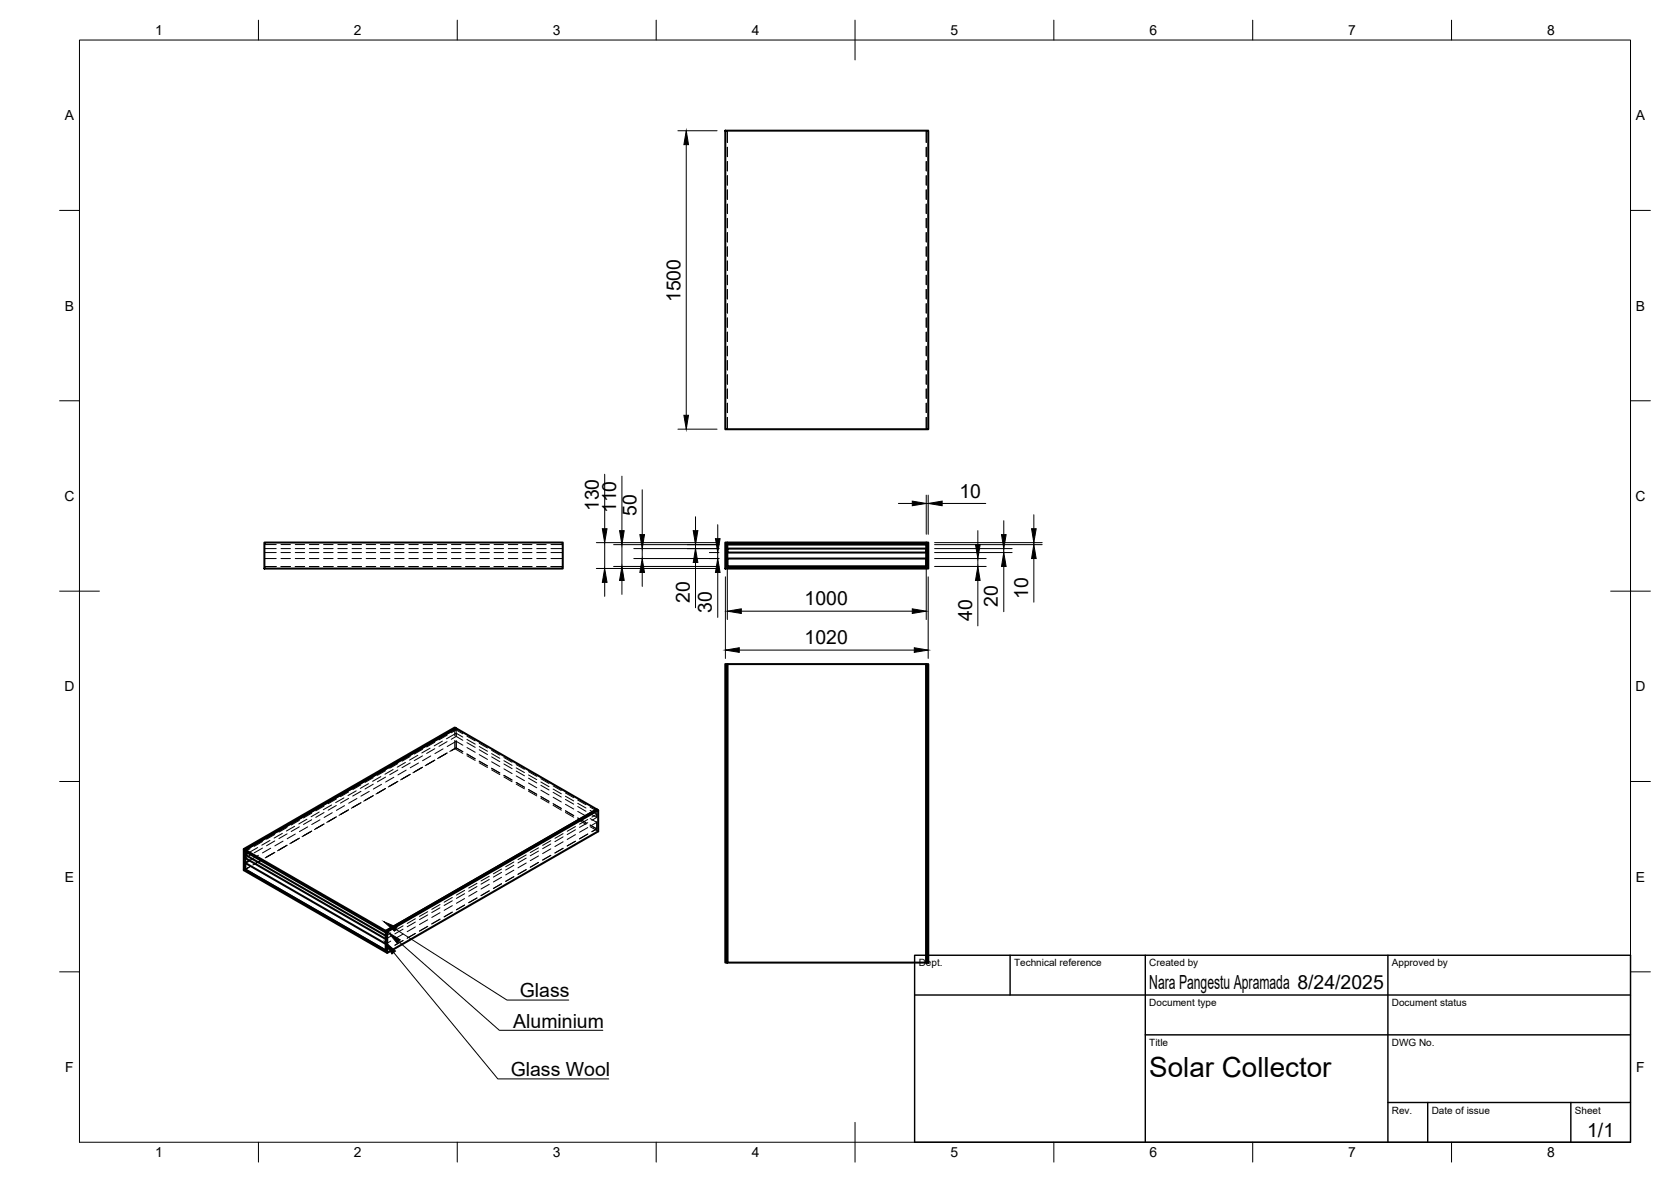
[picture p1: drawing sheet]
<svg xmlns="http://www.w3.org/2000/svg" width="420mm" height="297mm" viewBox="0 0 420 297" stroke-linecap="round" stroke-linejoin="round" font-family="sans-serif">
<!-- layer: Visible -->
<g fill="none" stroke="#000" stroke-width=".51">
<path d="M182.4 32.8h51v75.1h-51zM66.5 136.3h75v6.6h-75zM182.4 136.3h.5v6.1h50v-6.1h.5v6.6h-51zM182.9 137.9h50v1h-50zM182.9 136.3h50v.5h-50zM182.9 140.4h50v2h-50zM182.4 166.9h.5v75h-.5zM182.9 166.9h50v75h-50zM232.9 166.9h.5v75h-.5zM61.3 213.4l53-30.6 .4 .2-53 30.6zM61.3 213.4v5.3l36.1 20.8M61.7 213.6l35.3 20.3 53.1-30.5-35.4-20.4-53 30.6v.4l35.3 20.3v-.4l.4 .3 53-30.6v5.3l-53 30.6v-5.3"/>
<path d="M61.7 213.6v4.9l35.3 20.4M62.4 214.4l-.7 .4 35.3 20.4v.8l-35.3-20.4M62.7 216.2l-1 .7 35.3 20.3v1.7M150.4 203.6l-.3-.2-53.1 30.5v5"/>
</g>
<!-- layer: Hidden -->
<g fill="none" stroke="#000" stroke-width=".25">
<path d="M182.9 32.8v3M182.9 37v2.4M232.9 32.8v3M232.9 37v2.4M182.9 40.6v2.4M182.9 44.1v2.4M182.9 47.7v2.4M182.9 51.3v2.4M182.9 54.9v2.3M182.9 58.4v2.4M232.9 40.6v2.4M232.9 44.1v2.4"/>
<path d="M232.9 47.7v2.4M232.9 51.3v2.4M232.9 54.9v2.3M232.9 58.4v2.4M182.9 62v2.4M182.9 65.6v2.4M182.9 69.2v2.4M182.9 72.7v2.4M182.9 76.3v2.4M182.9 79.9v2.4M232.9 62v2.4M232.9 65.6v2.4"/>
<path d="M232.9 69.2v2.4M232.9 72.7v2.4M232.9 76.3v2.4M232.9 79.9v2.4M182.9 83.5v2.3M182.9 87v2.4M182.9 90.6v2.4M182.9 94.2v2.4M182.9 97.8v2.3M232.9 83.5v2.3M232.9 87v2.4M232.9 90.6v2.4"/>
<path d="M232.9 94.2v2.4M232.9 97.8v2.3M182.9 101.3v2.4M182.9 104.9v3M232.9 101.3v2.4M232.9 104.9v3M66.5 137.9h2.9M66.5 138.9h2.9M66.5 136.8h2.9M70.7 137.9h2.3M70.7 138.9h2.3M70.7 136.8h2.3"/>
<path d="M74.2 137.9h2.4M74.2 138.9h2.4M74.2 136.8h2.4M77.8 137.9h2.4M77.8 138.9h2.4M77.8 136.8h2.4M81.4 137.9h2.4M81.4 138.9h2.4M81.4 136.8h2.4M84.9 137.9h2.4M84.9 138.9h2.4M84.9 136.8h2.4"/>
<path d="M88.5 137.9h2.4M88.5 138.9h2.4M88.5 136.8h2.4M92.1 137.9h2.4M92.1 138.9h2.4M92.1 136.8h2.4M95.7 137.9h2.3M95.7 138.9h2.3M95.7 136.8h2.3M99.2 137.9h2.4M99.2 138.9h2.4M99.2 136.8h2.4"/>
<path d="M102.8 137.9h2.4M102.8 138.9h2.4M102.8 136.8h2.4M106.4 137.9h2.4M106.4 138.9h2.4M106.4 136.8h2.4M109.9 137.9h2.4M109.9 138.9h2.4M109.9 136.8h2.4M113.5 137.9h2.4M113.5 138.9h2.4M113.5 136.8h2.4"/>
<path d="M117.1 137.9h2.4M117.1 138.9h2.4M117.1 136.8h2.4M120.7 137.9h2.3M120.7 138.9h2.3M120.7 136.8h2.3M124.2 137.9h2.4M124.2 138.9h2.4M124.2 136.8h2.4M127.8 137.9h2.4M127.8 138.9h2.4M127.8 136.8h2.4"/>
<path d="M131.4 137.9h2.4M131.4 138.9h2.4M131.4 136.8h2.4M135 137.9h2.3M135 138.9h2.3M135 136.8h2.3M138.5 137.9h3M138.5 138.9h3M138.5 136.8h3M66.5 142.4h2.9M66.5 140.4h2.9M70.7 142.4h2.3"/>
<path d="M70.7 140.4h2.3M74.2 142.4h2.4M74.2 140.4h2.4M77.8 142.4h2.4M77.8 140.4h2.4M81.4 142.4h2.4M81.4 140.4h2.4M84.9 142.4h2.4M84.9 140.4h2.4M88.5 142.4h2.4M88.5 140.4h2.4M92.1 142.4h2.4"/>
<path d="M92.1 140.4h2.4M95.7 142.4h2.3M95.7 140.4h2.3M99.2 142.4h2.4M99.2 140.4h2.4M102.8 142.4h2.4M102.8 140.4h2.4M106.4 142.4h2.4M106.4 140.4h2.4M109.9 142.4h2.4M109.9 140.4h2.4M113.5 142.4h2.4"/>
<path d="M113.5 140.4h2.4M117.1 142.4h2.4M117.1 140.4h2.4M120.7 142.4h2.3M120.7 140.4h2.3M124.2 142.4h2.4M124.2 140.4h2.4M127.8 142.4h2.4M127.8 140.4h2.4M131.4 142.4h2.4M131.4 140.4h2.4M135 142.4h2.3"/>
<path d="M135 140.4h2.3M138.5 142.4h3M138.5 140.4h3M87.7 199l-2.1 1.2M89.6 198.7l-2.1 1.2M90.8 198.9l-2.1 1.2M90.8 197.2l-2.1 1.2M92.6 196.9l-2 1.2M92.8 198.9l-2 1.2M93.9 199.9l-2.1 1.2M93.9 197.1l-2.1 1.2M93.9 195.4l-2.1 1.2"/>
<path d="M95.8 195.2l-2.1 1.1M95.9 197.1l-2 1.2M96.6 198.4l-2.1 1.1M96.9 198.1l-2 1.3M96.9 195.3l-2 1.2M96.9 193.7l-2 1.1M98.8 193.4l-2 1.2M99 195.3l-2 1.2M99.7 196.6l-2.1 1.2M100 196.4l-2 1.2M100 193.5l-2 1.2M100 191.9l-2 1.2"/>
<path d="M101.9 191.6l-2 1.2M102.1 193.5l-2 1.2M103.1 194.6l-2.4 1.4M103.1 191.7l-2 1.2M103.1 190.1l-2 1.2M105.1 189.8l-2.1 1.2M105.2 191.8l-2.1 1.1M105.9 193l-2.1 1.2M106.2 192.8l-2 1.2M106.2 190l-2 1.1M106.2 188.3l-2 1.2M108.1 188l-2 1.2"/>
<path d="M108.3 190l-2 1.2M109 191.2l-2.1 1.2M109.3 191l-2 1.2M109.3 188.2l-2 1.1M109.3 186.5l-2 1.2M111.2 186.3l-2 1.1M111.4 188.2l-2.1 1.2M112.1 189.4l-2.1 1.2M112.4 189.2l-2 1.2M112.4 186.4l-2 1.2M112.4 184.7l-2 1.2M114.3 188.1l-1.2 .8"/>
<path d="M114.3 188.1l2.1 1.2M114.3 182.8v2.1M114.3 186.1v2M114.7 186.1v1.8M114.7 187.9l-1.2 .7M114.7 187.9l1.7 1M114.7 185.1l1.7 .9M114.7 185.1l-1.2 .7M114.7 183.4l-1.2 .8M116.4 187.3l-1.7-1-2.3 1.3M116.4 185.2l-1.7-.9-2.4 1.4M116.4 184.4l-1.7-1v-.4v2.1"/>
<path d="M117.4 189.5l2.1 1.2M117.4 189.9l2.1 1.2M117.4 187.9l2.1 1.1M117.4 185.8l2.1 1.2M117.4 186.6l2.1 1.2M117.4 185l2.1 1.2M120.5 191.3l2.1 1.2M120.5 191.7l2.1 1.2M120.5 189.6l2.1 1.2M120.5 187.6l2.1 1.2M120.5 188.4l2.1 1.2M120.5 186.8l2.1 1.2"/>
<path d="M123.6 193.1l2.1 1.2M123.6 193.5l2.1 1.2M123.6 191.4l2.1 1.2M123.6 189.4l2.1 1.2M123.6 190.2l2.1 1.2M123.6 188.6l2.1 1.2M126.7 194.8l2.1 1.2M126.7 195.2l2.1 1.3M126.7 193.2l2.1 1.2M126.7 191.2l2.1 1.1M126.7 192l2.1 1.2M126.7 190.4l2.1 1.1"/>
<path d="M129.8 196.6l2.1 1.2M129.8 197l2.1 1.2M129.8 195l2.1 1.2M129.8 193l2.1 1.1M129.8 193.8l2.1 1.2M129.8 192.1l2.1 1.2M132.9 198.4l2.1 1.2M132.9 198.8l2.1 1.2M132.9 196.8l2.1 1.2M132.9 194.7l2.1 1.2M132.9 195.5l2.1 1.3M132.9 193.9l2.1 1.2"/>
<path d="M136 198.6l2 1.2M136 196.5l2 1.2M136 197.3l2 1.2M136 195.7l2 1.2M139.1 198.3l2 1.2M139.1 199.1l2 1.2M139.1 197.5l2 1.2M142.2 199.3l2.1 1.2M62.5 218l-1.2 .7M62.9 217.8l-1.2 .7M62.9 214.9l-1.2 .7M62.9 213.3l-1.2 .7"/>
<path d="M64.8 213l-2.4 1.4M65 214.9l-2.3 1.3M65.6 216.2l-2 1.2M66 216l-2.1 1.2M66 213.1l-2.1 1.2M66 211.5l-2.1 1.2M67.9 211.2l-2.1 1.2M68.1 213.2l-2.1 1.1M68.7 214.4l-2 1.2M69.1 214.2l-2.1 1.2M69.1 211.3l-2.1 1.2M69.1 209.7l-2.1 1.2"/>
<path d="M71 209.4l-2.1 1.2M71.2 211.4l-2.1 1.2M71.8 212.6l-2 1.2M72.2 212.4l-2.1 1.2M72.2 209.6l-2.1 1.1M72.2 207.9l-2.1 1.2M74.1 207.7l-2.1 1.1M74.3 209.6l-2.1 1.2M74.9 210.8l-2 1.2M75.3 210.6l-2.1 1.2M75.3 207.8l-2.1 1.2M75.3 206.1l-2.1 1.2"/>
<path d="M77.2 205.9l-2.1 1.2M77.4 207.8l-2.1 1.2M78.4 208.9l-2.5 1.4M78.4 206l-2.1 1.2M78.4 204.4l-2.1 1.2M80.3 204.1l-2.1 1.2M80.5 206l-2.1 1.2M81.1 207.3l-2 1.2M81.5 207.1l-2.1 1.2M81.5 204.2l-2.1 1.2M81.5 202.6l-2.1 1.2M83.4 202.3l-2.1 1.2"/>
<path d="M83.5 204.2l-2 1.2M84.2 205.5l-2.1 1.2M84.6 205.3l-2.1 1.2M84.6 202.4l-2.1 1.2M84.6 200.8l-2.1 1.2M86.5 200.5l-2.1 1.2M86.6 202.5l-2 1.2M87.3 203.7l-2.1 1.2M87.7 203.5l-2.1 1.2M87.7 200.6l-2.1 1.2M89.7 200.7l-2 1.2M90.8 201.7l-2.5 1.4"/>
<path d="M93.5 200.1l-2.1 1.2M123 219.4l-2.1 1.2M126.1 218.4l-2 1.2M126.1 219.2l-2 1.2M126.1 217.6l-2 1.2M129.2 218.7l-2.1 1.2M129.2 216.6l-2.1 1.2M129.2 217.5l-2.1 1.1M129.2 215.8l-2.1 1.2M132.3 218.5l-2.1 1.2M132.3 216.9l-2.1 1.2M132.3 214.8l-2.1 1.2"/>
<path d="M132.3 215.7l-2.1 1.2M132.3 214l-2.1 1.2M135.4 216.7l-2.1 1.2M135.4 215.1l-2.1 1.2M135.4 213.1l-2.1 1.2M135.4 213.9l-2.1 1.2M135.4 212.2l-2.1 1.2M136 200.2l2 1.2M136 200.6l2 1.2M138.5 215l-2.1 1.1M138.5 213.3l-2.1 1.2M138.5 211.3l-2.1 1.2"/>
<path d="M138.5 212.1l-2.1 1.2M138.5 210.5l-2.1 1.2M139.1 202l2 1.2M139.1 202.4l2 1.2M139.1 200.3l2 1.2M141.6 213.2l-2.1 1.2M141.6 211.5l-2.1 1.2M141.6 209.5l-2.1 1.2M141.6 210.3l-2.1 1.2M141.6 208.7l-2.1 1.2M142.2 203.8l2.1 1.2M142.2 204.2l2.1 1.2"/>
<path d="M142.2 202.1l2.1 1.2M142.2 200.1l2.1 1.2M142.2 200.9l2.1 1.2M144.7 211.4l-2.1 1.2M144.7 209.7l-2.1 1.3M144.7 207.7l-2.1 1.2M144.7 208.5l-2.1 1.2M144.7 206.9l-2.1 1.2M145.3 205.6l2 1.1M145.3 206l2 1.1M145.3 203.9l2 1.2M145.3 201.9l2 1.2"/>
<path d="M145.3 202.7l2 1.2M145.3 201l2 1.2M147.8 209.6l-2.1 1.2M147.8 208l-2.1 1.2M147.8 205.9l-2.1 1.2M147.8 206.7l-2.1 1.2M147.8 205.1l-2.1 1.2M148.4 207.3l1.7 1M148.4 207.7l2 1.2M148.4 205.7l1.7 1-1.3 .7M148.4 203.7l1.7 .9-1.3 .7M148.4 204.5l1.7 .9"/>
<path d="M148.4 202.8l1.7 1-1.3 .7M150.1 208.3l-1.3 .7M150.1 203.4v2M150.1 206.4v1.9M150.1 205.4l-1.3 .7M98.3 238.1l-1.3 .8M98.3 236.5l-1.3 .7M98.3 234.4l-1.3 .8M98.3 235.3l-1.3 .7M98.3 233.6l-1.3 .7M101.3 236.4l-2 1.1M101.3 234.7l-2 1.2"/>
<path d="M101.3 232.7l-2 1.2M101.3 233.5l-2 1.2M101.3 231.9l-2 1.2M104.4 234.6l-2 1.2M104.4 232.9l-2 1.2M104.4 230.9l-2 1.2M104.4 231.7l-2 1.2M104.4 230.1l-2 1.2M107.5 232.8l-2 1.2M107.5 231.1l-2 1.2M107.5 229.1l-2 1.2M107.5 229.9l-2 1.2"/>
<path d="M107.5 228.3l-2 1.2M110.6 231l-2 1.2M110.6 229.4l-2 1.2M110.6 227.3l-2 1.2M110.6 228.1l-2 1.2M110.6 226.5l-2 1.2M113.7 229.2l-2 1.2M113.7 227.6l-2 1.2M113.7 225.5l-2 1.2M113.7 226.4l-2 1.1M113.7 224.7l-2 1.2M116.8 227.4l-2 1.2"/>
<path d="M116.8 225.8l-2 1.2M116.8 223.8l-2 1.1M116.8 224.6l-2 1.2M116.8 222.9l-2 1.2M119.9 225.7l-2 1.2M119.9 224l-2 1.2M119.9 222l-2 1.2M119.9 222.8l-2 1.2M119.9 221.2l-2 1.1M123 223.9l-2.1 1.2M123 222.2l-2.1 1.2M123 220.2l-2.1 1.2"/>
<path d="M123 221l-2.1 1.2M126.1 222.1l-2 1.2M126.1 220.5l-2 1.1M129.2 220.3l-2.1 1.2"/>
</g>
<!-- layer: BORDER -->
<g fill="none" stroke="#000" stroke-width=".25">
<path d="M20 10.1h390v276.9h-390zM65 5.1v5M115 5.1v5M165 5.1v5M215 5.1v10M265 5.1v5M315 5.1v5M365 5.1v5M15 52.9h5M410 52.9h5M15 100.7h5M410 100.7h5"/>
<path d="M15 148.6h10M405 148.6h10M15 196.4h5M410 196.4h5M15 244.2h5M410 244.2h5M65 287v5M115 287v5M165 287v5M215 282.1v9.9M265 287v5M315 287v5"/>
<path d="M365 287v5"/>
</g>
<!-- layer: TITLEBLOCK -->
<path d="M230 240.1h180v46.9h-180zM230 250h180M254 240.1v9.9M288 240.1v46.9M349 240.1v46.9M288 260.1h122M349 277.1h61M359 277.1v9.9M395 277.1v9.9" fill="none" stroke="#000" stroke-width=".36"/>
<!-- layer: FD_Dimensions -->
<g fill="none" stroke="#000" stroke-width=".25">
<path d="M170.5 32.9h9.8M172.6 36.4v68M152 119.2v13.7M156.4 119.7v13.7M170.5 107.9h9.8M149.9 136.4h30.4M152 136.4v6.5M154.3 136.9h26.5M156.4 136.9v5.5M159.4 137.9h21.4M161.5 123.1v11.3M161.5 137.9v2.5"/>
<path d="M174.9 129.9v3.5M174.9 136.9v1M178.4 138.9h2.4M180.5 131.9v3.5M180.5 138.9v1.5M182.9 138.5v17.2M225.9 126.5h3.5M232.9 124.4v9.9M232.9 138.5v17.2M232.9 126.5h.5M233.4 124.4v9.9M235 136.4h27"/>
<path d="M235 136.9h27M235 137.9h19.5M235 138.9h19.5M236.9 126.5h11M245.9 133.4v3.5M252.4 130.9v3.5M252.4 137.9v1M259.9 129.4v3.5M259.9 136.4v.5M149.9 142.9h30.4M152 146.4v3.5M154.3 142.4h26.5"/>
<path d="M156.4 145.9v3.5M159.4 140.4h21.4M161.5 143.9v3.5M174.9 141.4v11.3M180.5 143.9v11.3M182.4 145v20.5M186.4 153.6h43M233.4 145v20.5M235 142.4h13M235 140.4h13M245.9 140.4v2M245.9 145.9v11.4"/>
<path d="M252.4 142.4v11.3M259.9 140.4v10.9M185.9 163.4h44"/>
</g>
<g fill="#000" stroke="#000" stroke-width=".25">
<path d="M172.6 32.9l.5 3.5h-1.1zM172 104.4h1.1l-.5 3.5zM151.4 132.9h1.2l-.6 3.5zM155.8 133.4h1.2l-.6 3.5zM160.9 134.4h1.2l-.6 3.5zM174.3 133.4h1.2l-.6 3.5zM179.9 135.4h1.2l-.6 3.5zM229.4 125.9l3.5 .6-3.5 .6zM233.4 126.5l3.5-.6v1.2zM245.3 136.9h1.1l-.5 3.5zM251.8 134.4h1.2l-.6 3.5zM259.4 132.9h1.1l-.6 3.5z"/>
<path d="M152 142.9l.6 3.5h-1.2zM156.4 142.4l.6 3.5h-1.2zM161.5 140.4l.6 3.5h-1.2zM174.9 137.9l.6 3.5h-1.2zM180.5 140.4l.6 3.5h-1.2zM182.9 153.6l3.5-.6v1.2zM229.4 153l3.5 .6-3.5 .6zM245.9 142.4l.5 3.5h-1.1zM252.4 138.9l.6 3.5h-1.2zM259.9 136.9l.6 3.5h-1.1zM182.4 163.4l3.5-.6v1.1zM229.9 162.8l3.5 .6-3.5 .5z"/>
</g>
<!-- layer: Leaders -->
<path d="M96.8 236.7l2.6 2.3-.8 .7zM96.5 231.6l3.3 1.4-.6 1zM97.6 234.3l3 1.9-.7 .9z" fill="#000" stroke="#000" stroke-width=".25"/>
<path d="M99 239.4l26.2 31.7h27.9M99.5 233.5l28 17.8h15.5M100.3 236.6l25.3 22.3h26" fill="none" stroke="#000" stroke-width=".25"/>
<text font-size="7" x="289" y="270.6">Solar Collector</text>
<g font-size="4.9">
<text x="171.1" y="75.9" transform="rotate(-90 171.1 75.9)">1500</text>
<text x="241.3" y="125.1">10</text>
<text x="150.6" y="128.5" transform="rotate(-90 150.6 128.5)">130</text>
<text x="154.9" y="129" transform="rotate(-90 154.9 129)">110</text>
<text x="160" y="129.7" transform="rotate(-90 160 129.7)">50</text>
<text x="173.4" y="151.5" transform="rotate(-90 173.4 151.5)">20</text>
<text x="179" y="154" transform="rotate(-90 179 154)">30</text>
<text x="202.3" y="152.1">1000</text>
<text x="244.4" y="156" transform="rotate(-90 244.4 156)">40</text>
<text x="250.9" y="152.5" transform="rotate(-90 250.9 152.5)">20</text>
<text x="258.5" y="150.5" transform="rotate(-90 258.5 150.5)">10</text>
<text x="202.3" y="161.9">1020</text>
<text x="130.7" y="250.6">Glass</text>
<text x="289" y="248.5">Nara Pangestu Apramada 8/24/2025</text>
<text x="129.1" y="258.2">Aluminium</text>
<text x="128.4" y="270.4">Glass Wool</text>
<text x="399.1" y="285.7">1/1</text>
</g>
<g font-size="3.5">
<text x="39" y="8.8">1</text>
<text x="89" y="8.8">2</text>
<text x="139" y="8.8">3</text>
<text x="189" y="8.8">4</text>
<text x="239" y="8.8">5</text>
<text x="289" y="8.8">6</text>
<text x="339" y="8.8">7</text>
<text x="389" y="8.8">8</text>
<text x="16.3" y="30.2">A</text>
<text x="411.3" y="30.2">A</text>
<text x="16.3" y="78">B</text>
<text x="411.3" y="78">B</text>
<text x="16.2" y="125.9">C</text>
<text x="411.2" y="125.9">C</text>
<text x="16.2" y="173.7">D</text>
<text x="411.2" y="173.7">D</text>
<text x="16.3" y="221.6">E</text>
<text x="411.3" y="221.6">E</text>
<text x="16.4" y="269.4">F</text>
<text x="411.4" y="269.4">F</text>
<text x="39" y="290.8">1</text>
<text x="89" y="290.8">2</text>
<text x="139" y="290.8">3</text>
<text x="189" y="290.8">4</text>
<text x="239" y="290.8">5</text>
<text x="289" y="290.8">6</text>
<text x="339" y="290.8">7</text>
<text x="389" y="290.8">8</text>
</g>
<g font-size="2.5">
<text x="231" y="242.9">Dept.</text>
<text x="255" y="242.9">Technical reference</text>
<text x="289" y="242.9">Created by</text>
<text x="350" y="242.9">Approved by</text>
<text x="289" y="252.8">Document type</text>
<text x="350" y="252.8">Document status</text>
<text x="289" y="262.9">Title</text>
<text x="350" y="262.9">DWG No.</text>
<text x="350" y="279.9">Rev.</text>
<text x="360" y="279.9">Date of issue</text>
<text x="396" y="279.9">Sheet</text>
</g>
</svg>
